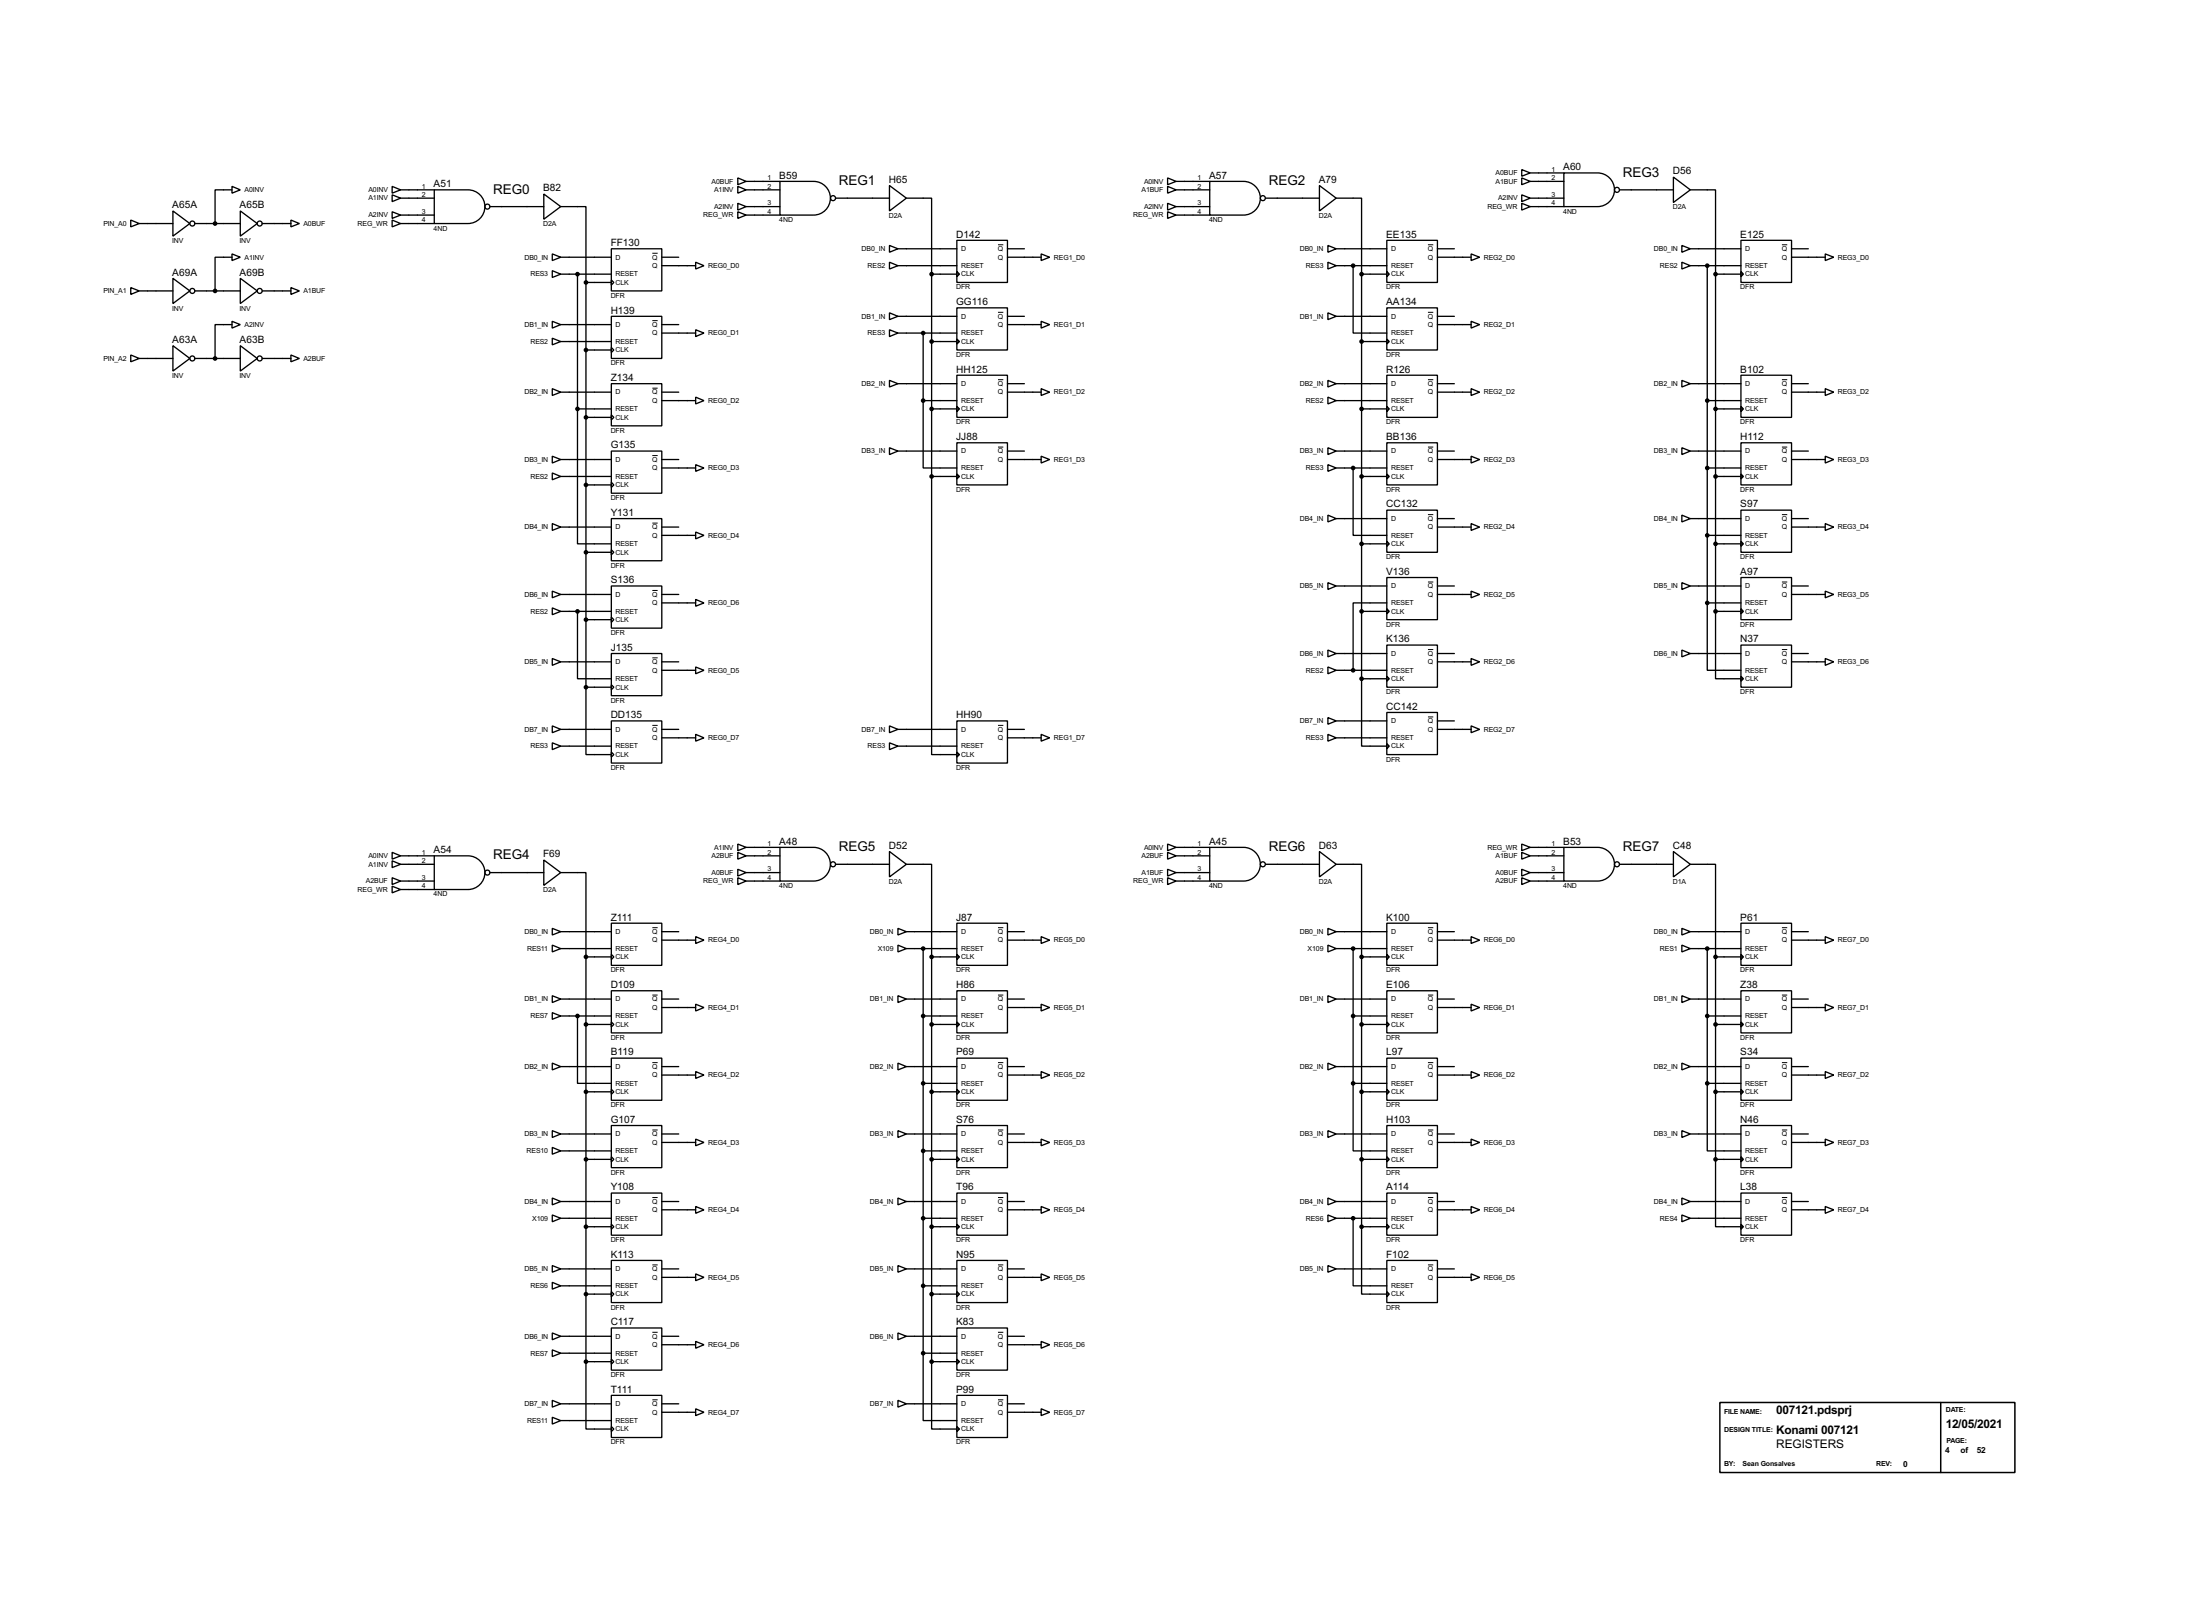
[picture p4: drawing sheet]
<svg xmlns="http://www.w3.org/2000/svg" width="663mm" height="485mm" viewBox="0 0 663 485" stroke-linecap="round" stroke-linejoin="round" font-family="sans-serif">
<g fill="none" stroke="#000" stroke-width=".4">
<path d="M69.9 56.2l2.5 1-2.5 1zM69.9 57.2h-5.1v10.2M118.2 56.2l2.5 1-2.5 1zM118.2 58.7l2.5 1-2.5 1.1zM120.7 57.2h10.2M120.7 59.7h10.2M130.9 57.2h10.1a5.1 5.1 0 0 1 5.1 5.1 5.1 5.1 0 0 1-5.1 5.1h-10.1zM163.9 58.5l5.1 3.8-5.1 3.8zM222.3 53.6l2.5 1.1-2.5 1zM222.3 56.2l2.5 1-2.5 1zM224.8 57.2h10.2M224.8 54.7h10.2"/>
<path d="M235 54.7h10.2a5.1 5.1 0 0 1 5 5 5.1 5.1 0 0 1-5 5.1h-10.2zM251.8 59.7h16.2M268 55.9l5.1 3.8-5.1 3.9zM273.1 59.7h7.6v22.9M351.8 53.6l2.6 1.1-2.6 1zM351.8 56.2l2.6 1-2.6 1zM354.4 57.2h10.1M354.4 54.7h10.1M364.5 54.7h10.2a5.1 5.1 0 0 1 5.1 5 5.1 5.1 0 0 1-5.1 5.1h-10.2zM381.3 59.7h16.3M397.6 55.9l5 3.8-5 3.9zM402.6 59.7h7.7v22.9"/>
<path d="M458.5 51.1l2.6 1-2.6 1zM458.5 53.6l2.6 1.1-2.6 1zM458.5 58.7l2.6 1-2.6 1.1zM461.1 59.7h10.1M461.1 54.7h10.1M461.1 52.1h10.1M471.2 52.1h10.2a5.1 5.1 0 0 1 5.1 5.1 5.1 5.1 0 0 1-5.1 5.1h-10.2zM488 57.2h16.2M504.2 53.4l5.1 3.8-5.1 3.8zM509.3 57.2h7.6v25.4M39.4 66.3l2.6 1.1-2.6 1zM42 67.4h10.1"/>
<path d="M52.1 63.6l5.1 3.8-5.1 3.8zM58.7 67.4h13.7M69.9 76.5l2.5 1-2.5 1zM69.9 77.5h-5.1v10.2M72.4 63.6l5.1 3.8-5.1 3.8zM79 67.4h8.7M87.7 66.3l2.5 1.1-2.5 1zM118.2 63.8l2.5 1-2.5 1zM118.2 66.3l2.5 1.1-2.5 1zM120.7 64.8h10.2M120.7 67.4h10.2M147.6 62.3h16.3"/>
<path d="M166.4 76.5l2.6 1-2.6 1zM169 62.3h7.6v22.8M169 77.5h15.2M184.2 75h15.2v12.7h-15.2zM199.4 77.5h5.1M209.6 79l2.5 1.1-2.5 1zM222.3 61.3l2.5 1-2.5 1zM222.3 63.8l2.5 1-2.5 1zM224.8 62.3h10.2M224.8 64.8h10.2M268 74l2.6 1-2.6 1zM268 79l2.6 1.1-2.6 1z"/>
<path d="M270.6 75h17.7M288.3 72.4h15.3v12.7h-15.3zM303.6 75h5.1M303.6 77.5h10.1M313.7 76.5l2.6 1-2.6 1zM351.8 61.3l2.6 1-2.6 1zM351.8 63.8l2.6 1-2.6 1zM354.4 62.3h10.1M354.4 64.8h10.1M400.1 74l2.5 1-2.5 1zM400.1 79l2.5 1.1-2.5 1zM402.6 75h15.3"/>
<path d="M417.9 72.4h15.2v12.7h-15.2zM433.1 75h5.1M433.1 77.5h10.2M443.3 76.5l2.5 1-2.5 1zM458.5 61.3l2.6 1-2.6 1zM461.1 62.3h10.1M506.8 74l2.5 1-2.5 1zM506.8 79l2.5 1.1-2.5 1zM509.3 75h15.3M524.6 72.4h15.2v12.7h-15.2zM539.8 75h5.1M539.8 77.5h10.2"/>
<path d="M550 76.5l2.5 1-2.5 1zM39.4 86.7l2.6 1-2.6 1zM42 87.7h10.1M52.1 83.9l5.1 3.8-5.1 3.8zM58.7 87.7h13.7M69.9 96.8l2.5 1-2.5 1.1zM69.9 97.8h-5.1v10.2M72.4 83.9l5.1 3.8-5.1 3.8zM79 87.7h8.7M87.7 86.7l2.5 1-2.5 1zM166.4 96.8l2.6 1-2.6 1.1zM166.4 81.6l2.6 1-2.6 1z"/>
<path d="M169 97.8h15.2M169 82.6h15.2M174 82.6v40.6M176.6 85.1h7.6M176.6 85.1v122M184.2 95.3h15.2v12.7h-15.2zM184.2 84.4l.8 .7-.8 .8zM199.4 97.8h5.1M199.4 80.1h10.2M209.6 99.4l2.5 1-2.5 1zM268 94.3l2.6 1-2.6 1zM268 99.4l2.6 1-2.6 1z"/>
<path d="M270.6 95.3h17.7M270.6 80.1h17.7M280.7 82.6h7.6M280.7 82.6v61M288.3 81.8l.8 .8-.8 .8zM288.3 92.8h15.3v12.7h-15.3zM303.6 97.8h10.1M303.6 95.3h5.1M313.7 96.8l2.6 1-2.6 1.1zM400.1 94.3l2.5 1-2.5 1zM402.6 95.3h15.3M402.6 80.1h15.3"/>
<path d="M407.7 80.1v20.3h10.2M410.3 82.6h7.6M410.3 82.6v121.9M417.9 92.8h15.2v12.7h-15.2zM417.9 81.8l.7 .8-.7 .8zM433.1 97.8h10.2M433.1 95.3h5.1M443.3 96.8l2.5 1-2.5 1.1zM509.3 80.1h15.3M514.4 80.1v101.6M516.9 82.6h7.7M516.9 82.6v101.6"/>
<path d="M524.6 81.8l.7 .8-.7 .8zM39.4 107l2.6 1-2.6 1zM42 108h10.1M52.1 104.2l5.1 3.8-5.1 3.8zM58.7 108h13.7M72.4 104.2l5.1 3.8-5.1 3.8zM79 108h8.7M87.7 107l2.5 1-2.5 1zM166.4 117.1l2.6 1.1-2.6 1zM166.4 101.9l2.6 1-2.6 1zM169 102.9h15.2M169 118.2h15.2"/>
<path d="M176.6 105.5h7.6M184.2 104.7l.8 .8-.8 .7zM184.2 115.6h15.2v12.7h-15.2zM199.4 118.2h5.1M199.4 100.4h10.2M209.6 119.7l2.5 1-2.5 1zM268 114.6l2.6 1-2.6 1zM270.6 115.6h17.7M270.6 100.4h17.7M278.2 100.4v20.3M280.7 102.9h7.6M288.3 102.2l.8 .7-.8 .8z"/>
<path d="M288.3 113.1h15.3v12.7h-15.3zM303.6 115.6h5.1M303.6 118.2h10.1M313.7 117.1l2.6 1.1-2.6 1zM400.1 114.6l2.5 1-2.5 1zM400.1 119.7l2.5 1-2.5 1zM402.6 115.6h15.3M410.3 102.9h7.6M417.9 113.1h15.2v12.7h-15.2zM417.9 102.2l.7 .7-.7 .8zM433.1 115.6h5.1M433.1 118.2h10.2"/>
<path d="M443.3 117.1l2.5 1.1-2.5 1zM506.8 114.6l2.5 1-2.5 1zM509.3 115.6h15.3M524.6 113.1h15.2v12.7h-15.2zM539.8 115.6h5.1M539.8 118.2h10.2M550 117.1l2.5 1.1-2.5 1zM166.4 137.5l2.6 1-2.6 1zM169 138.5h15.2M174 123.2v40.7h10.2M174 123.2h10.2M176.6 125.8h7.6"/>
<path d="M184.2 135.9h15.2v12.7h-15.2zM184.2 125l.8 .8-.8 .7zM199.4 138.5h5.1M199.4 120.7h10.2M268 134.9l2.6 1-2.6 1.1zM270.6 135.9h17.7M278.2 120.7v20.3h10.1M278.2 120.7h10.1M280.7 123.2h7.6M288.3 122.5l.8 .7-.8 .8zM288.3 133.4h15.3v12.7h-15.3zM303.6 138.5h10.1"/>
<path d="M303.6 135.9h5.1M313.7 137.5l2.6 1-2.6 1zM400.1 134.9l2.5 1-2.5 1.1zM402.6 135.9h15.3M402.6 120.7h15.3M410.3 123.2h7.6M417.9 122.5l.7 .7-.7 .8zM417.9 133.4h15.2v12.7h-15.2zM433.1 138.5h10.2M433.1 135.9h5.1M443.3 137.5l2.5 1-2.5 1zM506.8 134.9l2.5 1-2.5 1.1z"/>
<path d="M509.3 135.9h15.3M514.4 120.7h10.2M516.9 123.2h7.7M524.6 122.5l.7 .7-.7 .8zM524.6 133.4h15.2v12.7h-15.2zM539.8 138.5h10.2M539.8 135.9h5.1M550 137.5l2.5 1-2.5 1zM166.4 157.8l2.6 1-2.6 1zM166.4 142.5l2.6 1.1-2.6 1zM169 158.8h15.2M169 143.6h15.2"/>
<path d="M176.6 146.1h7.6M184.2 145.3l.8 .8-.8 .8zM184.2 156.3h15.2v12.7h-15.2zM199.4 158.8h5.1M199.4 141h10.2M209.6 140l2.5 1-2.5 1zM280.7 143.6v83.8h7.6M280.7 143.6h7.6M288.3 142.8l.8 .8-.8 .7zM400.1 155.2l2.5 1.1-2.5 1zM400.1 140l2.5 1-2.5 1zM402.6 156.3h15.3"/>
<path d="M402.6 141h15.3M407.7 141v20.3h10.2M410.3 143.6h7.6M417.9 142.8l.7 .8-.7 .7zM417.9 153.7h15.2v12.7h-15.2zM433.1 156.3h5.1M433.1 158.8h10.2M443.3 157.8l2.5 1-2.5 1zM506.8 155.2l2.5 1.1-2.5 1zM509.3 156.3h15.3M514.4 141h10.2M516.9 143.6h7.7"/>
<path d="M524.6 142.8l.7 .8-.7 .7zM524.6 153.7h15.2v12.7h-15.2zM539.8 156.3h5.1M539.8 158.8h10.2M550 157.8l2.5 1-2.5 1zM166.4 178.1l2.6 1-2.6 1zM169 179.1h15.2M176.6 166.4h7.6M184.2 165.7l.8 .7-.8 .8zM184.2 176.6h15.2v12.7h-15.2zM199.4 179.1h5.1M199.4 161.3h10.2"/>
<path d="M209.6 160.3l2.5 1-2.5 1.1zM400.1 175.6l2.5 1-2.5 1zM402.6 176.6h15.3M410.3 163.9h7.6M417.9 174h15.2v12.7h-15.2zM417.9 163.1l.7 .8-.7 .7zM433.1 176.6h5.1M433.1 179.1h10.2M443.3 178.1l2.5 1-2.5 1zM506.8 175.6l2.5 1-2.5 1zM509.3 176.6h15.3M514.4 161.3h10.2"/>
<path d="M516.9 163.9h7.7M524.6 174h15.2v12.7h-15.2zM524.6 163.1l.7 .8-.7 .7zM539.8 176.6h5.1M539.8 179.1h10.2M550 178.1l2.5 1-2.5 1zM166.4 198.4l2.6 1-2.6 1.1zM166.4 183.2l2.6 1-2.6 1zM169 199.4h15.2M169 184.2h15.2M174 184.2v20.3h10.2M176.6 186.7h7.6"/>
<path d="M184.2 196.9h15.2v12.7h-15.2zM184.2 186l.8 .7-.8 .8zM199.4 199.4h5.1M199.4 181.7h10.2M209.6 180.6l2.5 1.1-2.5 1zM400.1 195.9l2.5 1-2.5 1zM402.6 196.9h15.3M410.3 184.2h7.6M417.9 194.4h15.2v12.7h-15.2zM417.9 183.4l.7 .8-.7 .8zM417.9 181.7h-10.2v20.3M433.1 199.4h10.2"/>
<path d="M433.1 196.9h5.1M443.3 198.4l2.5 1-2.5 1.1zM506.8 195.9l2.5 1-2.5 1zM509.3 196.9h15.3M514.4 181.7v20.3h10.2M514.4 181.7h10.2M516.9 184.2v20.3h7.7M516.9 184.2h7.7M524.6 183.4l.7 .8-.7 .8zM524.6 194.4h15.2v12.7h-15.2zM539.8 199.4h10.2M539.8 196.9h5.1"/>
<path d="M550 198.4l2.5 1-2.5 1.1zM166.4 218.7l2.6 1.1-2.6 1zM169 219.8h15.2M176.6 207.1v20.3h7.6M176.6 207.1h7.6M184.2 206.3l.8 .8-.8 .7zM184.2 217.2h15.2v12.7h-15.2zM199.4 219.8h5.1M199.4 202h10.2M209.6 201l2.5 1-2.5 1zM268 218.7l2.6 1.1-2.6 1zM270.6 219.8h17.7"/>
<path d="M288.3 217.2h15.3v12.7h-15.3zM303.6 219.8h5.1M400.1 216.2l2.5 1-2.5 1zM400.1 201l2.5 1-2.5 1zM402.6 202h15.3M402.6 217.2h15.3M410.3 204.5v20.3h7.6M410.3 204.5h7.6M417.9 203.8l.7 .7-.7 .8zM417.9 214.7h15.2v12.7h-15.2zM433.1 219.8h10.2M433.1 217.2h5.1"/>
<path d="M443.3 218.7l2.5 1.1-2.5 1zM524.6 203.8l.7 .7-.7 .8zM166.4 223.8l2.6 1-2.6 1.1zM169 224.8h15.2M184.2 226.6l.8 .8-.8 .7zM199.4 222.3h10.2M209.6 221.3l2.5 1-2.5 1zM268 223.8l2.6 1-2.6 1.1zM270.6 224.8h17.7M288.3 226.6l.8 .8-.8 .7zM303.6 222.3h10.1M313.7 221.3l2.6 1-2.6 1z"/>
<path d="M400.1 221.3l2.5 1-2.5 1zM402.6 222.3h15.3M417.9 224.1l.7 .7-.7 .8zM118.2 256.8l2.5 1.1-2.5 1zM118.2 259.4l2.5 1-2.5 1zM120.7 257.9h10.2M130.9 257.9h10.1a5.1 5.1 0 0 1 5.1 5 5.1 5.1 0 0 1-5.1 5.1h-10.1zM163.9 259.1l5.1 3.8-5.1 3.9zM222.3 254.3l2.5 1-2.5 1zM222.3 256.8l2.5 1.1-2.5 1zM224.8 255.3h10.2M224.8 257.9h10.2"/>
<path d="M235 255.3h10.2a5.1 5.1 0 0 1 5 5.1 5.1 5.1 0 0 1-5 5.1h-10.2zM268 256.6l5.1 3.8-5.1 3.8zM351.8 254.3l2.6 1-2.6 1zM351.8 256.8l2.6 1.1-2.6 1zM354.4 255.3h10.1M354.4 257.9h10.1M364.5 255.3h10.2a5.1 5.1 0 0 1 5.1 5.1 5.1 5.1 0 0 1-5.1 5.1h-10.2zM397.6 256.6l5 3.8-5 3.8zM458.5 254.3l2.6 1-2.6 1zM458.5 256.8l2.6 1.1-2.6 1zM461.1 255.3h10.1M461.1 257.9h10.1"/>
<path d="M471.2 255.3h10.2a5.1 5.1 0 0 1 5.1 5.1 5.1 5.1 0 0 1-5.1 5.1h-10.2zM504.2 256.6l5.1 3.8-5.1 3.8zM118.2 264.5l2.5 1-2.5 1zM118.2 267l2.5 1-2.5 1zM120.7 260.4h10.2M120.7 265.5h10.2M120.7 268h10.2M147.6 262.9h16.3M166.4 279.7l2.6 1-2.6 1zM169 262.9h7.6v25.4M184.2 278.2h15.2v12.7h-15.2zM222.3 261.9l2.5 1-2.5 1.1z"/>
<path d="M222.3 264.5l2.5 1-2.5 1zM224.8 262.9h10.2M224.8 265.5h10.2M251.8 260.4h16.2M270.6 279.7l2.5 1-2.5 1zM273.1 260.4h7.6v27.9M288.3 278.2h15.3v12.7h-15.3zM351.8 261.9l2.6 1-2.6 1.1zM351.8 264.5l2.6 1-2.6 1zM354.4 262.9h10.1M354.4 265.5h10.1M381.3 260.4h16.3"/>
<path d="M400.1 279.7l2.5 1-2.5 1zM402.6 260.4h7.7v27.9M417.9 278.2h15.2v12.7h-15.2zM458.5 261.9l2.6 1-2.6 1.1zM458.5 264.5l2.6 1-2.6 1zM461.1 262.9h10.1M461.1 265.5h10.1M488 260.4h16.2M506.8 279.7l2.5 1-2.5 1zM509.3 260.4h7.6v27.9M524.6 278.2h15.2v12.7h-15.2zM166.4 284.8l2.6 1-2.6 1z"/>
<path d="M169 280.7h15.2M169 285.8h15.2M176.6 288.3h7.6M176.6 288.3v122M184.2 298.5h15.2v12.7h-15.2zM184.2 287.6l.8 .7-.8 .8zM199.4 280.7h5.1M199.4 283.3h10.2M209.6 282.2l2.5 1.1-2.5 1zM270.6 284.8l2.5 1-2.5 1zM273.1 280.7h15.2M273.1 285.8h15.2"/>
<path d="M278.2 285.8v121.9M280.7 288.3h7.6M280.7 288.3v122M288.3 287.6l.8 .7-.8 .8zM288.3 298.5h15.3v12.7h-15.3zM303.6 280.7h5.1M303.6 283.3h10.1M313.7 282.2l2.6 1.1-2.6 1zM400.1 284.8l2.5 1-2.5 1zM402.6 280.7h15.3M402.6 285.8h15.3M407.7 285.8v40.6"/>
<path d="M410.3 288.3h7.6M410.3 288.3v81.3M417.9 298.5h15.2v12.7h-15.2zM417.9 287.6l.7 .7-.7 .8zM433.1 280.7h5.1M433.1 283.3h10.2M443.3 282.2l2.5 1.1-2.5 1zM506.8 284.8l2.5 1-2.5 1zM509.3 280.7h15.3M509.3 285.8h15.3M514.4 285.8v40.6M516.9 288.3h7.7"/>
<path d="M516.9 288.3v61M524.6 298.5h15.2v12.7h-15.2zM524.6 287.6l.7 .7-.7 .8zM539.8 280.7h5.1M539.8 283.3h10.2M550 282.2l2.5 1.1-2.5 1zM166.4 300l2.6 1-2.6 1.1zM166.4 305.1l2.6 1-2.6 1zM169 301h15.2M169 306.1h15.2M174 306.1v20.3h10.2M176.6 308.7h7.6"/>
<path d="M184.2 307.9l.8 .8-.8 .7zM184.2 318.8h15.2v12.7h-15.2zM199.4 301h5.1M199.4 303.6h10.2M209.6 302.6l2.5 1-2.5 1zM270.6 300l2.5 1-2.5 1.1zM273.1 301h15.2M278.2 306.1h10.1M280.7 308.7h7.6M288.3 307.9l.8 .8-.8 .7zM288.3 318.8h15.3v12.7h-15.3zM303.6 301h5.1"/>
<path d="M303.6 303.6h10.1M313.7 302.6l2.6 1-2.6 1zM400.1 300l2.5 1-2.5 1.1zM402.6 301h15.3M407.7 306.1h10.2M410.3 308.7h7.6M417.9 307.9l.7 .8-.7 .7zM417.9 318.8h15.2v12.7h-15.2zM433.1 301h5.1M433.1 303.6h10.2M443.3 302.6l2.5 1-2.5 1zM506.8 300l2.5 1-2.5 1.1z"/>
<path d="M509.3 301h15.3M514.4 306.1h10.2M516.9 308.7h7.7M524.6 307.9l.7 .8-.7 .7zM524.6 318.8h15.2v12.7h-15.2zM539.8 301h5.1M539.8 303.6h10.2M550 302.6l2.5 1-2.5 1zM166.4 320.3l2.6 1.1-2.6 1zM169 321.4h15.2M176.6 329h7.6M184.2 339.1h15.2v12.7h-15.2z"/>
<path d="M184.2 328.2l.8 .8-.8 .7zM199.4 321.4h5.1M199.4 323.9h10.2M209.6 322.9l2.5 1-2.5 1zM270.6 320.3l2.5 1.1-2.5 1zM273.1 321.4h15.2M278.2 326.4h10.1M280.7 329h7.6M288.3 328.2l.8 .8-.8 .7zM288.3 339.1h15.3v12.7h-15.3zM303.6 321.4h5.1M303.6 323.9h10.1"/>
<path d="M313.7 322.9l2.6 1-2.6 1zM400.1 320.3l2.5 1.1-2.5 1zM402.6 321.4h15.3M407.7 326.4v20.4h10.2M407.7 326.4h10.2M410.3 329h7.6M417.9 339.1h15.2v12.7h-15.2zM417.9 328.2l.7 .8-.7 .7zM433.1 321.4h5.1M433.1 323.9h10.2M443.3 322.9l2.5 1-2.5 1zM506.8 320.3l2.5 1.1-2.5 1z"/>
<path d="M509.3 321.4h15.3M514.4 326.4v20.4h10.2M514.4 326.4h10.2M516.9 329h7.7M524.6 339.1h15.2v12.7h-15.2zM524.6 328.2l.7 .8-.7 .7zM539.8 321.4h5.1M539.8 323.9h10.2M550 322.9l2.5 1-2.5 1zM166.4 340.7l2.6 1-2.6 1zM166.4 345.7l2.6 1.1-2.6 1zM169 341.7h15.2"/>
<path d="M169 346.8h15.2M176.6 349.3h7.6M184.2 348.5l.8 .8-.8 .8zM184.2 359.5h15.2v12.7h-15.2zM199.4 341.7h5.1M199.4 344.2h10.2M209.6 343.2l2.5 1-2.5 1zM270.6 340.7l2.5 1-2.5 1zM273.1 341.7h15.2M278.2 346.8h10.1M280.7 349.3h7.6M288.3 348.5l.8 .8-.8 .8z"/>
<path d="M288.3 359.5h15.3v12.7h-15.3zM303.6 341.7h5.1M303.6 344.2h10.1M313.7 343.2l2.6 1-2.6 1zM400.1 340.7l2.5 1-2.5 1zM402.6 341.7h15.3M410.3 349.3h7.6M417.9 359.5h15.2v12.7h-15.2zM417.9 348.5l.7 .8-.7 .8zM433.1 341.7h5.1M433.1 344.2h10.2M443.3 343.2l2.5 1-2.5 1z"/>
<path d="M506.8 340.7l2.5 1-2.5 1zM509.3 341.7h15.3M516.9 349.3v20.3h7.7M516.9 349.3h7.7M524.6 359.5h15.2v12.7h-15.2zM524.6 348.5l.7 .8-.7 .8zM539.8 341.7h5.1M539.8 344.2h10.2M550 343.2l2.5 1-2.5 1zM166.4 361l2.6 1-2.6 1zM166.4 366.1l2.6 1-2.6 1zM169 362h15.2"/>
<path d="M169 367.1h15.2M176.6 369.6h7.6M184.2 379.8h15.2v12.7h-15.2zM184.2 368.9l.8 .7-.8 .8zM199.4 362h5.1M199.4 364.5h10.2M209.6 363.5l2.5 1-2.5 1.1zM270.6 361l2.5 1-2.5 1zM273.1 362h15.2M278.2 367.1h10.1M280.7 369.6h7.6M288.3 379.8h15.3v12.7h-15.3z"/>
<path d="M288.3 368.9l.8 .7-.8 .8zM303.6 362h5.1M303.6 364.5h10.1M313.7 363.5l2.6 1-2.6 1.1zM400.1 361l2.5 1-2.5 1zM400.1 366.1l2.5 1-2.5 1zM402.6 362h15.3M402.6 367.1h15.3M407.7 367.1v20.3h10.2M410.3 369.6v20.3h7.6M410.3 369.6h7.6M417.9 368.9l.7 .7-.7 .8z"/>
<path d="M417.9 379.8h15.2v12.7h-15.2zM433.1 362h5.1M433.1 364.5h10.2M443.3 363.5l2.5 1-2.5 1.1zM506.8 361l2.5 1-2.5 1zM506.8 366.1l2.5 1-2.5 1zM509.3 362h15.3M509.3 367.1h15.3M524.6 368.9l.7 .7-.7 .8zM539.8 362h5.1M539.8 364.5h10.2M550 363.5l2.5 1-2.5 1.1z"/>
<path d="M166.4 381.3l2.6 1-2.6 1zM166.4 386.4l2.6 1-2.6 1zM169 382.3h15.2M169 387.4h15.2M176.6 389.9h7.6M184.2 389.2l.8 .7-.8 .8zM199.4 382.3h5.1M199.4 384.9h10.2M209.6 383.8l2.5 1.1-2.5 1zM270.6 381.3l2.5 1-2.5 1zM273.1 382.3h15.2M278.2 387.4h10.1"/>
<path d="M280.7 389.9h7.6M288.3 389.2l.8 .7-.8 .8zM303.6 382.3h5.1M303.6 384.9h10.1M313.7 383.8l2.6 1.1-2.6 1zM400.1 381.3l2.5 1-2.5 1zM402.6 382.3h15.3M417.9 389.2l.7 .7-.7 .8zM433.1 382.3h5.1M433.1 384.9h10.2M443.3 383.8l2.5 1.1-2.5 1zM166.4 401.6l2.6 1-2.6 1.1z"/>
<path d="M166.4 406.7l2.6 1-2.6 1zM169 402.6h15.2M169 407.7h15.2M176.6 410.3v20.3h7.6M176.6 410.3h7.6M184.2 400.1h15.2v12.7h-15.2zM184.2 409.5l.8 .8-.8 .7zM199.4 402.6h5.1M199.4 405.2h10.2M209.6 404.2l2.5 1-2.5 1zM270.6 401.6l2.5 1-2.5 1.1zM273.1 402.6h15.2"/>
<path d="M278.2 407.7v20.3h10.1M278.2 407.7h10.1M280.7 410.3v20.3h7.6M280.7 410.3h7.6M288.3 400.1h15.3v12.7h-15.3zM288.3 409.5l.8 .8-.8 .7zM303.6 402.6h5.1M303.6 405.2h10.1M313.7 404.2l2.6 1-2.6 1zM166.4 421.9l2.6 1.1-2.6 1zM166.4 427l2.6 1-2.6 1.1zM169 423h15.2"/>
<path d="M169 428h15.2M184.2 420.4h15.2v12.7h-15.2zM184.2 429.8l.8 .8-.8 .7zM199.4 423h5.1M199.4 425.5h10.2M209.6 424.5l2.5 1-2.5 1zM270.6 421.9l2.5 1.1-2.5 1zM273.1 423h15.2M288.3 420.4h15.3v12.7h-15.3zM288.3 429.8l.8 .8-.8 .7zM303.6 423h5.1M303.6 425.5h10.1"/>
<path d="M313.7 424.5l2.6 1-2.6 1z"/>
<circle cx="251" cy="59.7" r=".75"/>
<circle cx="380.5" cy="59.7" r=".75"/>
<circle cx="487.2" cy="57.2" r=".75"/>
<circle cx="57.9" cy="67.4" r=".75"/>
<circle cx="78.2" cy="67.4" r=".75"/>
<circle cx="146.8" cy="62.3" r=".75"/>
<circle cx="57.9" cy="87.7" r=".75"/>
<circle cx="78.2" cy="87.7" r=".75"/>
<circle cx="57.9" cy="108" r=".75"/>
<circle cx="78.2" cy="108" r=".75"/>
<circle cx="146.8" cy="262.9" r=".75"/>
<circle cx="251" cy="260.4" r=".75"/>
<circle cx="380.5" cy="260.4" r=".75"/>
<circle cx="487.2" cy="260.4" r=".75"/>
</g>
<g fill="none" stroke="#000" stroke-width=".3">
<path d="M196.6 76.3h1.6M300.7 73.8h1.6M430.3 73.8h1.6M536.9 73.8h1.6M196.6 96.6h1.6M300.7 94.1h1.6M430.3 94.1h1.6M196.6 117h1.6M300.7 114.4h1.6M430.3 114.4h1.6M536.9 114.4h1.6M196.6 137.3h1.6"/>
<path d="M300.7 134.7h1.6M430.3 134.7h1.6M536.9 134.7h1.6M196.6 157.6h1.6M430.3 155.1h1.6M536.9 155.1h1.6M196.6 177.9h1.6M430.3 175.4h1.6M536.9 175.4h1.6M196.6 198.2h1.6M430.3 195.7h1.6M536.9 195.7h1.6"/>
<path d="M196.6 218.6h1.6M300.7 218.6h1.6M430.3 216h1.6M196.6 279.5h1.6M300.7 279.5h1.6M430.3 279.5h1.6M536.9 279.5h1.6M196.6 299.8h1.6M300.7 299.8h1.6M430.3 299.8h1.6M536.9 299.8h1.6M196.6 320.2h1.6"/>
<path d="M300.7 320.2h1.6M430.3 320.2h1.6M536.9 320.2h1.6M196.6 340.5h1.6M300.7 340.5h1.6M430.3 340.5h1.6M536.9 340.5h1.6M196.6 360.8h1.6M300.7 360.8h1.6M430.3 360.8h1.6M536.9 360.8h1.6M196.6 381.1h1.6"/>
<path d="M300.7 381.1h1.6M430.3 381.1h1.6M196.6 401.4h1.6M300.7 401.4h1.6M196.6 421.8h1.6M300.7 421.8h1.6"/>
</g>
<g fill="#000" stroke="#000" stroke-width=".4">
<circle cx="64.8" cy="67.4" r=".5"/>
<circle cx="64.8" cy="87.7" r=".5"/>
<circle cx="174" cy="82.6" r=".5"/>
<circle cx="176.5" cy="85.1" r=".5"/>
<circle cx="280.7" cy="82.6" r=".5"/>
<circle cx="407.7" cy="80.1" r=".5"/>
<circle cx="410.2" cy="82.6" r=".5"/>
<circle cx="514.4" cy="80.1" r=".5"/>
<circle cx="516.9" cy="82.6" r=".5"/>
<circle cx="64.8" cy="108" r=".5"/>
<circle cx="176.5" cy="105.5" r=".5"/>
<circle cx="278.1" cy="100.4" r=".5"/>
<circle cx="280.7" cy="102.9" r=".5"/>
<circle cx="410.2" cy="102.9" r=".5"/>
<circle cx="174" cy="123.2" r=".5"/>
<circle cx="176.5" cy="125.8" r=".5"/>
<circle cx="278.1" cy="120.7" r=".5"/>
<circle cx="280.7" cy="123.2" r=".5"/>
<circle cx="410.2" cy="123.2" r=".5"/>
<circle cx="514.4" cy="120.7" r=".5"/>
<circle cx="516.9" cy="123.2" r=".5"/>
<circle cx="176.5" cy="146.1" r=".5"/>
<circle cx="280.7" cy="143.6" r=".5"/>
<circle cx="407.7" cy="141" r=".5"/>
<circle cx="410.2" cy="143.6" r=".5"/>
<circle cx="514.4" cy="141" r=".5"/>
<circle cx="516.9" cy="143.6" r=".5"/>
<circle cx="176.5" cy="166.4" r=".5"/>
<circle cx="410.2" cy="163.9" r=".5"/>
<circle cx="514.4" cy="161.3" r=".5"/>
<circle cx="516.9" cy="163.9" r=".5"/>
<circle cx="174" cy="184.2" r=".5"/>
<circle cx="176.5" cy="186.7" r=".5"/>
<circle cx="410.2" cy="184.2" r=".5"/>
<circle cx="514.4" cy="181.7" r=".5"/>
<circle cx="516.9" cy="184.2" r=".5"/>
<circle cx="176.5" cy="207.1" r=".5"/>
<circle cx="407.7" cy="202" r=".5"/>
<circle cx="410.2" cy="204.5" r=".5"/>
<circle cx="176.5" cy="288.3" r=".5"/>
<circle cx="278.1" cy="285.8" r=".5"/>
<circle cx="280.7" cy="288.3" r=".5"/>
<circle cx="407.7" cy="285.8" r=".5"/>
<circle cx="410.2" cy="288.3" r=".5"/>
<circle cx="514.4" cy="285.8" r=".5"/>
<circle cx="516.9" cy="288.3" r=".5"/>
<circle cx="174" cy="306.1" r=".5"/>
<circle cx="176.5" cy="308.7" r=".5"/>
<circle cx="278.1" cy="306.1" r=".5"/>
<circle cx="280.7" cy="308.7" r=".5"/>
<circle cx="407.7" cy="306.1" r=".5"/>
<circle cx="410.2" cy="308.7" r=".5"/>
<circle cx="514.4" cy="306.1" r=".5"/>
<circle cx="516.9" cy="308.7" r=".5"/>
<circle cx="176.5" cy="329" r=".5"/>
<circle cx="278.1" cy="326.4" r=".5"/>
<circle cx="280.7" cy="329" r=".5"/>
<circle cx="407.7" cy="326.4" r=".5"/>
<circle cx="410.2" cy="329" r=".5"/>
<circle cx="514.4" cy="326.4" r=".5"/>
<circle cx="516.9" cy="329" r=".5"/>
<circle cx="176.5" cy="349.3" r=".5"/>
<circle cx="278.1" cy="346.8" r=".5"/>
<circle cx="280.7" cy="349.3" r=".5"/>
<circle cx="410.2" cy="349.3" r=".5"/>
<circle cx="516.9" cy="349.3" r=".5"/>
<circle cx="176.5" cy="369.6" r=".5"/>
<circle cx="278.1" cy="367.1" r=".5"/>
<circle cx="280.7" cy="369.6" r=".5"/>
<circle cx="407.7" cy="367.1" r=".5"/>
<circle cx="410.2" cy="369.6" r=".5"/>
<circle cx="176.5" cy="389.9" r=".5"/>
<circle cx="278.1" cy="387.4" r=".5"/>
<circle cx="280.7" cy="389.9" r=".5"/>
<circle cx="176.5" cy="410.3" r=".5"/>
<circle cx="278.1" cy="407.7" r=".5"/>
<circle cx="280.7" cy="410.3" r=".5"/>
</g>
<path d="M518.2 422.6h88.9v21.1h-88.9zM584.8 422.6v21.1" fill="none" stroke="#000" stroke-width=".45"/>
<g font-size="4.6">
<text x="489" y="53.2">REG3</text>
<text x="148.6" y="58.3">REG0</text>
<text x="252.8" y="55.7">REG1</text>
<text x="382.3" y="55.7">REG2</text>
<text x="252.8" y="256.4">REG5</text>
<text x="382.3" y="256.4">REG6</text>
<text x="489" y="256.4">REG7</text>
<text x="148.6" y="259">REG4</text>
</g>
<g font-size="4">
<text x="535.2" y="426.2">007121.pdsprj</text>
<text x="535.2" y="431.9">Konami 007121</text>
<text x="586.3" y="430.2">12/05/2021</text>
<text x="535.2" y="436.3">REGISTERS</text>
</g>
<g font-size="3.4">
<text x="234.8" y="53.8">B59</text>
<text x="364.3" y="53.8">A57</text>
<text x="471" y="51.3">A60</text>
<text x="504" y="52.6">D56</text>
<text x="130.7" y="56.4">A51</text>
<text x="163.7" y="57.7">B82</text>
<text x="267.8" y="55.1">H65</text>
<text x="397.4" y="55.1">A79</text>
<text x="51.9" y="62.8">A65A</text>
<text x="72.2" y="62.8">A65B</text>
<text x="288.1" y="71.6">D142</text>
<text x="417.7" y="71.6">EE135</text>
<text x="524.4" y="71.6">E125</text>
<text x="184" y="74.1">FF130</text>
<text x="51.9" y="83.1">A69A</text>
<text x="72.2" y="83.1">A69B</text>
<text x="184" y="94.5">H139</text>
<text x="288.1" y="92">GG116</text>
<text x="417.7" y="92">AA134</text>
<text x="51.9" y="103.4">A63A</text>
<text x="72.2" y="103.4">A63B</text>
<text x="288.1" y="112.2">HH125</text>
<text x="417.7" y="112.2">R126</text>
<text x="524.4" y="112.2">B102</text>
<text x="184" y="114.8">Z134</text>
<text x="184" y="135.1">G135</text>
<text x="288.1" y="132.6">JJ88</text>
<text x="417.7" y="132.6">BB136</text>
<text x="524.4" y="132.6">H112</text>
<text x="184" y="155.5">Y131</text>
<text x="417.7" y="152.9">CC132</text>
<text x="524.4" y="152.9">S97</text>
<text x="417.7" y="173.2">V136</text>
<text x="524.4" y="173.2">A97</text>
<text x="184" y="175.7">S136</text>
<text x="184" y="196.1">J135</text>
<text x="417.7" y="193.6">K136</text>
<text x="524.4" y="193.6">N37</text>
<text x="417.7" y="213.9">CC142</text>
<text x="184" y="216.4">DD135</text>
<text x="288.1" y="216.4">HH90</text>
<text x="130.7" y="257.1">A54</text>
<text x="234.8" y="254.5">A48</text>
<text x="267.8" y="255.8">D52</text>
<text x="364.3" y="254.5">A45</text>
<text x="397.4" y="255.8">D63</text>
<text x="471" y="254.5">B53</text>
<text x="504" y="255.8">C48</text>
<text x="163.7" y="258.3">F69</text>
<text x="184" y="277.4">Z111</text>
<text x="288.1" y="277.4">J87</text>
<text x="417.7" y="277.4">K100</text>
<text x="524.4" y="277.4">P61</text>
<text x="184" y="297.7">D109</text>
<text x="288.1" y="297.7">H86</text>
<text x="417.7" y="297.7">E106</text>
<text x="524.4" y="297.7">Z38</text>
<text x="184" y="318">B119</text>
<text x="288.1" y="318">P69</text>
<text x="417.7" y="318">L97</text>
<text x="524.4" y="318">S34</text>
<text x="184" y="338.3">G107</text>
<text x="288.1" y="338.3">S76</text>
<text x="417.7" y="338.3">H103</text>
<text x="524.4" y="338.3">N46</text>
<text x="184" y="358.7">Y108</text>
<text x="288.1" y="358.7">T96</text>
<text x="417.7" y="358.7">A114</text>
<text x="524.4" y="358.7">L38</text>
<text x="184" y="379">K113</text>
<text x="288.1" y="379">N95</text>
<text x="417.7" y="379">F102</text>
<text x="184" y="399.3">C117</text>
<text x="288.1" y="399.3">K83</text>
<text x="184" y="419.6">T111</text>
<text x="288.1" y="419.6">P99</text>
</g>
<g font-size="2.8">
<text x="586.1" y="437.9">4</text>
<text x="590.7" y="437.9">of</text>
<text x="595.6" y="437.9">52</text>
<text x="573.4" y="442">0</text>
</g>
<g font-size="2.4">
<text x="450.7" y="52.8">A0BUF</text>
<text x="467.5" y="51.7">1</text>
<text x="73.7" y="57.9">A0INV</text>
<text x="111" y="57.9">A0INV</text>
<text x="127.2" y="56.8">1</text>
<text x="127.2" y="59.3">2</text>
<text x="214.4" y="55.4">A0BUF</text>
<text x="215.2" y="57.9">A1INV</text>
<text x="231.3" y="54.3">1</text>
<text x="231.3" y="56.8">2</text>
<text x="344" y="57.9">A1BUF</text>
<text x="344.7" y="55.4">A0INV</text>
<text x="360.9" y="54.3">1</text>
<text x="360.9" y="56.8">2</text>
<text x="450.7" y="55.4">A1BUF</text>
<text x="467.5" y="54.3">2</text>
<text x="467.5" y="59.3">3</text>
<text x="111" y="60.4">A1INV</text>
<text x="111" y="65.5">A2INV</text>
<text x="127.2" y="64.4">3</text>
<text x="211.9" y="65.5">REG_WR</text>
<text x="215.2" y="62.9">A2INV</text>
<text x="231.3" y="61.9">3</text>
<text x="231.3" y="64.4">4</text>
<text x="267.8" y="65.6">D2A</text>
<text x="341.5" y="65.5">REG_WR</text>
<text x="344.7" y="62.9">A2INV</text>
<text x="360.9" y="61.9">3</text>
<text x="360.9" y="64.4">4</text>
<text x="397.4" y="65.6">D2A</text>
<text x="448.2" y="62.9">REG_WR</text>
<text x="451.4" y="60.4">A2INV</text>
<text x="467.5" y="61.9">4</text>
<text x="471" y="64.3">4ND</text>
<text x="504" y="63.1">D2A</text>
<text x="31.2" y="68.1">PIN_A0</text>
<text x="91.5" y="68.1">A0BUF</text>
<text x="107.8" y="68.1">REG_WR</text>
<text x="127.2" y="67">4</text>
<text x="130.7" y="69.5">4ND</text>
<text x="163.7" y="68.2">D2A</text>
<text x="234.8" y="66.9">4ND</text>
<text x="364.3" y="66.9">4ND</text>
<text x="51.9" y="73.3">INV</text>
<text x="72.2" y="73.3">INV</text>
<text x="259.6" y="75.6">DB0_IN</text>
<text x="289.6" y="75.6">D</text>
<text x="300.7" y="75.6">Q</text>
<text x="391.7" y="75.6">DB0_IN</text>
<text x="419.2" y="75.6">D</text>
<text x="430.3" y="75.6">Q</text>
<text x="498.4" y="75.6">DB0_IN</text>
<text x="525.8" y="75.6">D</text>
<text x="536.9" y="75.6">Q</text>
<text x="73.7" y="78.2">A1INV</text>
<text x="158" y="78.2">DB0_IN</text>
<text x="159.8" y="83.3">RES3</text>
<text x="185.5" y="83.3">RESET</text>
<text x="185.5" y="78.2">D</text>
<text x="196.6" y="78.2">Q</text>
<text x="196.6" y="80.8">Q</text>
<text x="213.4" y="80.8">REG0_D0</text>
<text x="261.4" y="80.8">RES2</text>
<text x="289.6" y="80.8">RESET</text>
<text x="289.6" y="83.3">CLK</text>
<text x="300.7" y="78.2">Q</text>
<text x="317.6" y="78.2">REG1_D0</text>
<text x="393.5" y="80.8">RES3</text>
<text x="419.2" y="80.8">RESET</text>
<text x="419.2" y="83.3">CLK</text>
<text x="430.3" y="78.2">Q</text>
<text x="447.1" y="78.2">REG2_D0</text>
<text x="500.2" y="80.8">RES2</text>
<text x="525.8" y="80.8">RESET</text>
<text x="525.8" y="83.3">CLK</text>
<text x="536.9" y="78.2">Q</text>
<text x="553.8" y="78.2">REG3_D0</text>
<text x="31.2" y="88.3">PIN_A1</text>
<text x="91.5" y="88.3">A1BUF</text>
<text x="184" y="89.7">DFR</text>
<text x="185.5" y="85.8">CLK</text>
<text x="288.1" y="87.2">DFR</text>
<text x="417.7" y="87.2">DFR</text>
<text x="524.4" y="87.2">DFR</text>
<text x="51.9" y="93.6">INV</text>
<text x="72.2" y="93.6">INV</text>
<text x="259.6" y="96">DB1_IN</text>
<text x="289.6" y="96">D</text>
<text x="300.7" y="96">Q</text>
<text x="391.7" y="96">DB1_IN</text>
<text x="419.2" y="96">D</text>
<text x="430.3" y="96">Q</text>
<text x="73.7" y="98.5">A2INV</text>
<text x="158" y="98.5">DB1_IN</text>
<text x="185.5" y="98.5">D</text>
<text x="196.6" y="98.5">Q</text>
<text x="196.6" y="101">Q</text>
<text x="213.4" y="101">REG0_D1</text>
<text x="261.4" y="101">RES3</text>
<text x="289.6" y="101">RESET</text>
<text x="300.7" y="98.5">Q</text>
<text x="317.6" y="98.5">REG1_D1</text>
<text x="419.2" y="101">RESET</text>
<text x="430.3" y="98.5">Q</text>
<text x="447.1" y="98.5">REG2_D1</text>
<text x="159.8" y="103.6">RES2</text>
<text x="185.5" y="103.6">RESET</text>
<text x="185.5" y="106.2">CLK</text>
<text x="288.1" y="107.6">DFR</text>
<text x="289.6" y="103.6">CLK</text>
<text x="417.7" y="107.6">DFR</text>
<text x="419.2" y="103.6">CLK</text>
<text x="31.2" y="108.7">PIN_A2</text>
<text x="51.9" y="113.9">INV</text>
<text x="72.2" y="113.9">INV</text>
<text x="91.5" y="108.7">A2BUF</text>
<text x="184" y="110.1">DFR</text>
<text x="158" y="118.9">DB2_IN</text>
<text x="185.5" y="118.9">D</text>
<text x="196.6" y="118.9">Q</text>
<text x="259.6" y="116.3">DB2_IN</text>
<text x="289.6" y="116.3">D</text>
<text x="300.7" y="116.3">Q</text>
<text x="300.7" y="118.9">Q</text>
<text x="317.6" y="118.9">REG1_D2</text>
<text x="391.7" y="116.3">DB2_IN</text>
<text x="419.2" y="116.3">D</text>
<text x="430.3" y="116.3">Q</text>
<text x="430.3" y="118.9">Q</text>
<text x="447.1" y="118.9">REG2_D2</text>
<text x="498.4" y="116.3">DB2_IN</text>
<text x="525.8" y="116.3">D</text>
<text x="536.9" y="116.3">Q</text>
<text x="536.9" y="118.9">Q</text>
<text x="553.8" y="118.9">REG3_D2</text>
<text x="185.5" y="123.9">RESET</text>
<text x="196.6" y="121.4">Q</text>
<text x="213.4" y="121.4">REG0_D2</text>
<text x="289.6" y="121.4">RESET</text>
<text x="289.6" y="123.9">CLK</text>
<text x="393.5" y="121.4">RES2</text>
<text x="419.2" y="121.4">RESET</text>
<text x="419.2" y="123.9">CLK</text>
<text x="525.8" y="121.4">RESET</text>
<text x="525.8" y="123.9">CLK</text>
<text x="184" y="130.4">DFR</text>
<text x="185.5" y="126.4">CLK</text>
<text x="288.1" y="127.8">DFR</text>
<text x="417.7" y="127.8">DFR</text>
<text x="524.4" y="127.8">DFR</text>
<text x="259.6" y="136.6">DB3_IN</text>
<text x="289.6" y="136.6">D</text>
<text x="300.7" y="136.6">Q</text>
<text x="391.7" y="136.6">DB3_IN</text>
<text x="419.2" y="136.6">D</text>
<text x="430.3" y="136.6">Q</text>
<text x="498.4" y="136.6">DB3_IN</text>
<text x="525.8" y="136.6">D</text>
<text x="536.9" y="136.6">Q</text>
<text x="158" y="139.2">DB3_IN</text>
<text x="185.5" y="139.2">D</text>
<text x="196.6" y="139.2">Q</text>
<text x="196.6" y="141.7">Q</text>
<text x="213.4" y="141.7">REG0_D3</text>
<text x="289.6" y="141.7">RESET</text>
<text x="300.7" y="139.2">Q</text>
<text x="317.6" y="139.2">REG1_D3</text>
<text x="393.5" y="141.7">RES3</text>
<text x="419.2" y="141.7">RESET</text>
<text x="430.3" y="139.2">Q</text>
<text x="447.1" y="139.2">REG2_D3</text>
<text x="525.8" y="141.7">RESET</text>
<text x="536.9" y="139.2">Q</text>
<text x="553.8" y="139.2">REG3_D3</text>
<text x="159.8" y="144.3">RES2</text>
<text x="185.5" y="144.3">RESET</text>
<text x="185.5" y="146.8">CLK</text>
<text x="288.1" y="148.2">DFR</text>
<text x="289.6" y="144.3">CLK</text>
<text x="417.7" y="148.2">DFR</text>
<text x="419.2" y="144.3">CLK</text>
<text x="524.4" y="148.2">DFR</text>
<text x="525.8" y="144.3">CLK</text>
<text x="184" y="150.7">DFR</text>
<text x="158" y="159.5">DB4_IN</text>
<text x="185.5" y="159.5">D</text>
<text x="196.6" y="159.5">Q</text>
<text x="391.7" y="157">DB4_IN</text>
<text x="419.2" y="157">D</text>
<text x="430.3" y="157">Q</text>
<text x="430.3" y="159.5">Q</text>
<text x="447.1" y="159.5">REG2_D4</text>
<text x="498.4" y="157">DB4_IN</text>
<text x="525.8" y="157">D</text>
<text x="536.9" y="157">Q</text>
<text x="536.9" y="159.5">Q</text>
<text x="553.8" y="159.5">REG3_D4</text>
<text x="185.5" y="164.6">RESET</text>
<text x="185.5" y="167.1">CLK</text>
<text x="196.6" y="162">Q</text>
<text x="213.4" y="162">REG0_D4</text>
<text x="419.2" y="162">RESET</text>
<text x="419.2" y="164.6">CLK</text>
<text x="525.8" y="162">RESET</text>
<text x="525.8" y="164.6">CLK</text>
<text x="184" y="171.1">DFR</text>
<text x="417.7" y="168.5">DFR</text>
<text x="524.4" y="168.5">DFR</text>
<text x="158" y="179.8">DB6_IN</text>
<text x="185.5" y="179.8">D</text>
<text x="196.6" y="179.8">Q</text>
<text x="391.7" y="177.3">DB5_IN</text>
<text x="419.2" y="177.3">D</text>
<text x="430.3" y="177.3">Q</text>
<text x="430.3" y="179.8">Q</text>
<text x="447.1" y="179.8">REG2_D5</text>
<text x="498.4" y="177.3">DB5_IN</text>
<text x="525.8" y="177.3">D</text>
<text x="536.9" y="177.3">Q</text>
<text x="536.9" y="179.8">Q</text>
<text x="553.8" y="179.8">REG3_D5</text>
<text x="159.8" y="184.9">RES2</text>
<text x="185.5" y="184.9">RESET</text>
<text x="196.6" y="182.4">Q</text>
<text x="213.4" y="182.4">REG0_D6</text>
<text x="419.2" y="182.4">RESET</text>
<text x="419.2" y="184.9">CLK</text>
<text x="525.8" y="182.4">RESET</text>
<text x="525.8" y="184.9">CLK</text>
<text x="184" y="191.4">DFR</text>
<text x="185.5" y="187.4">CLK</text>
<text x="417.7" y="188.8">DFR</text>
<text x="524.4" y="188.8">DFR</text>
<text x="391.7" y="197.6">DB6_IN</text>
<text x="419.2" y="197.6">D</text>
<text x="430.3" y="197.6">Q</text>
<text x="498.4" y="197.6">DB6_IN</text>
<text x="525.8" y="197.6">D</text>
<text x="536.9" y="197.6">Q</text>
<text x="158" y="200.1">DB5_IN</text>
<text x="185.5" y="200.1">D</text>
<text x="196.6" y="200.1">Q</text>
<text x="196.6" y="202.7">Q</text>
<text x="213.4" y="202.7">REG0_D5</text>
<text x="393.5" y="202.7">RES2</text>
<text x="419.2" y="202.7">RESET</text>
<text x="430.3" y="200.1">Q</text>
<text x="447.1" y="200.1">REG2_D6</text>
<text x="525.8" y="202.7">RESET</text>
<text x="536.9" y="200.1">Q</text>
<text x="553.8" y="200.1">REG3_D6</text>
<text x="185.5" y="205.2">RESET</text>
<text x="185.5" y="207.8">CLK</text>
<text x="417.7" y="209.2">DFR</text>
<text x="419.2" y="205.2">CLK</text>
<text x="524.4" y="209.2">DFR</text>
<text x="525.8" y="205.2">CLK</text>
<text x="184" y="211.7">DFR</text>
<text x="158" y="220.5">DB7_IN</text>
<text x="185.5" y="220.5">D</text>
<text x="196.6" y="220.5">Q</text>
<text x="259.6" y="220.5">DB7_IN</text>
<text x="289.6" y="220.5">D</text>
<text x="300.7" y="220.5">Q</text>
<text x="391.7" y="217.9">DB7_IN</text>
<text x="419.2" y="217.9">D</text>
<text x="430.3" y="217.9">Q</text>
<text x="430.3" y="220.5">Q</text>
<text x="447.1" y="220.5">REG2_D7</text>
<text x="159.8" y="225.5">RES3</text>
<text x="185.5" y="225.5">RESET</text>
<text x="196.6" y="223">Q</text>
<text x="213.4" y="223">REG0_D7</text>
<text x="261.4" y="225.5">RES3</text>
<text x="289.6" y="225.5">RESET</text>
<text x="300.7" y="223">Q</text>
<text x="317.6" y="223">REG1_D7</text>
<text x="393.5" y="223">RES3</text>
<text x="419.2" y="223">RESET</text>
<text x="419.2" y="225.5">CLK</text>
<text x="184" y="232">DFR</text>
<text x="185.5" y="228.1">CLK</text>
<text x="288.1" y="232">DFR</text>
<text x="289.6" y="228.1">CLK</text>
<text x="417.7" y="229.5">DFR</text>
<text x="127.2" y="257.5">1</text>
<text x="215.2" y="256">A1INV</text>
<text x="231.3" y="254.9">1</text>
<text x="231.3" y="257.5">2</text>
<text x="344.7" y="256">A0INV</text>
<text x="360.9" y="254.9">1</text>
<text x="360.9" y="257.5">2</text>
<text x="448.2" y="256">REG_WR</text>
<text x="467.5" y="254.9">1</text>
<text x="467.5" y="257.5">2</text>
<text x="111" y="258.6">A0INV</text>
<text x="111" y="261.1">A1INV</text>
<text x="127.2" y="260">2</text>
<text x="214.4" y="258.6">A2BUF</text>
<text x="214.4" y="263.6">A0BUF</text>
<text x="231.3" y="262.5">3</text>
<text x="344" y="258.6">A2BUF</text>
<text x="344" y="263.6">A1BUF</text>
<text x="360.9" y="262.5">3</text>
<text x="450.7" y="258.6">A1BUF</text>
<text x="450.7" y="263.6">A0BUF</text>
<text x="467.5" y="262.5">3</text>
<text x="107.8" y="268.7">REG_WR</text>
<text x="110.3" y="266.2">A2BUF</text>
<text x="127.2" y="265.1">3</text>
<text x="127.2" y="267.6">4</text>
<text x="163.7" y="268.9">D2A</text>
<text x="211.9" y="266.2">REG_WR</text>
<text x="231.3" y="265.1">4</text>
<text x="234.8" y="267.6">4ND</text>
<text x="267.8" y="266.3">D2A</text>
<text x="341.5" y="266.2">REG_WR</text>
<text x="360.9" y="265.1">4</text>
<text x="364.3" y="267.6">4ND</text>
<text x="397.4" y="266.3">D2A</text>
<text x="450.7" y="266.2">A2BUF</text>
<text x="467.5" y="265.1">4</text>
<text x="471" y="267.6">4ND</text>
<text x="504" y="266.3">D1A</text>
<text x="130.7" y="270.1">4ND</text>
<text x="158" y="281.4">DB0_IN</text>
<text x="185.5" y="281.4">D</text>
<text x="196.6" y="281.4">Q</text>
<text x="262.1" y="281.4">DB0_IN</text>
<text x="289.6" y="281.4">D</text>
<text x="300.7" y="281.4">Q</text>
<text x="391.7" y="281.4">DB0_IN</text>
<text x="419.2" y="281.4">D</text>
<text x="430.3" y="281.4">Q</text>
<text x="498.4" y="281.4">DB0_IN</text>
<text x="525.8" y="281.4">D</text>
<text x="536.9" y="281.4">Q</text>
<text x="158.8" y="286.5">RES11</text>
<text x="185.5" y="286.5">RESET</text>
<text x="196.6" y="284">Q</text>
<text x="213.4" y="284">REG4_D0</text>
<text x="264.5" y="286.5">X109</text>
<text x="289.6" y="286.5">RESET</text>
<text x="300.7" y="284">Q</text>
<text x="317.6" y="284">REG5_D0</text>
<text x="394" y="286.5">X109</text>
<text x="419.2" y="286.5">RESET</text>
<text x="430.3" y="284">Q</text>
<text x="447.1" y="284">REG6_D0</text>
<text x="500.2" y="286.5">RES1</text>
<text x="525.8" y="286.5">RESET</text>
<text x="536.9" y="284">Q</text>
<text x="553.8" y="284">REG7_D0</text>
<text x="184" y="293">DFR</text>
<text x="185.5" y="289">CLK</text>
<text x="288.1" y="293">DFR</text>
<text x="289.6" y="289">CLK</text>
<text x="417.7" y="293">DFR</text>
<text x="419.2" y="289">CLK</text>
<text x="524.4" y="293">DFR</text>
<text x="525.8" y="289">CLK</text>
<text x="158" y="301.7">DB1_IN</text>
<text x="185.5" y="301.7">D</text>
<text x="196.6" y="301.7">Q</text>
<text x="196.6" y="304.3">Q</text>
<text x="213.4" y="304.3">REG4_D1</text>
<text x="262.1" y="301.7">DB1_IN</text>
<text x="289.6" y="301.7">D</text>
<text x="300.7" y="301.7">Q</text>
<text x="300.7" y="304.3">Q</text>
<text x="317.6" y="304.3">REG5_D1</text>
<text x="391.7" y="301.7">DB1_IN</text>
<text x="419.2" y="301.7">D</text>
<text x="430.3" y="301.7">Q</text>
<text x="430.3" y="304.3">Q</text>
<text x="447.1" y="304.3">REG6_D1</text>
<text x="498.4" y="301.7">DB1_IN</text>
<text x="525.8" y="301.7">D</text>
<text x="536.9" y="301.7">Q</text>
<text x="536.9" y="304.3">Q</text>
<text x="553.8" y="304.3">REG7_D1</text>
<text x="159.8" y="306.8">RES7</text>
<text x="185.5" y="306.8">RESET</text>
<text x="185.5" y="309.4">CLK</text>
<text x="289.6" y="306.8">RESET</text>
<text x="289.6" y="309.4">CLK</text>
<text x="419.2" y="306.8">RESET</text>
<text x="419.2" y="309.4">CLK</text>
<text x="525.8" y="306.8">RESET</text>
<text x="525.8" y="309.4">CLK</text>
<text x="184" y="313.3">DFR</text>
<text x="288.1" y="313.3">DFR</text>
<text x="417.7" y="313.3">DFR</text>
<text x="524.4" y="313.3">DFR</text>
<text x="158" y="322.1">DB2_IN</text>
<text x="185.5" y="322.1">D</text>
<text x="196.6" y="322.1">Q</text>
<text x="262.1" y="322.1">DB2_IN</text>
<text x="289.6" y="322.1">D</text>
<text x="300.7" y="322.1">Q</text>
<text x="391.7" y="322.1">DB2_IN</text>
<text x="419.2" y="322.1">D</text>
<text x="430.3" y="322.1">Q</text>
<text x="498.4" y="322.1">DB2_IN</text>
<text x="525.8" y="322.1">D</text>
<text x="536.9" y="322.1">Q</text>
<text x="185.5" y="327.1">RESET</text>
<text x="185.5" y="329.7">CLK</text>
<text x="196.6" y="324.6">Q</text>
<text x="213.4" y="324.6">REG4_D2</text>
<text x="289.6" y="327.1">RESET</text>
<text x="289.6" y="329.7">CLK</text>
<text x="300.7" y="324.6">Q</text>
<text x="317.6" y="324.6">REG5_D2</text>
<text x="419.2" y="327.1">RESET</text>
<text x="419.2" y="329.7">CLK</text>
<text x="430.3" y="324.6">Q</text>
<text x="447.1" y="324.6">REG6_D2</text>
<text x="525.8" y="327.1">RESET</text>
<text x="525.8" y="329.7">CLK</text>
<text x="536.9" y="324.6">Q</text>
<text x="553.8" y="324.6">REG7_D2</text>
<text x="184" y="333.6">DFR</text>
<text x="288.1" y="333.6">DFR</text>
<text x="417.7" y="333.6">DFR</text>
<text x="524.4" y="333.6">DFR</text>
<text x="158" y="342.4">DB3_IN</text>
<text x="158.7" y="347.5">RES10</text>
<text x="185.5" y="347.5">RESET</text>
<text x="185.5" y="342.4">D</text>
<text x="196.6" y="342.4">Q</text>
<text x="196.6" y="344.9">Q</text>
<text x="213.4" y="344.9">REG4_D3</text>
<text x="262.1" y="342.4">DB3_IN</text>
<text x="289.6" y="347.5">RESET</text>
<text x="289.6" y="342.4">D</text>
<text x="300.7" y="342.4">Q</text>
<text x="300.7" y="344.9">Q</text>
<text x="317.6" y="344.9">REG5_D3</text>
<text x="391.7" y="342.4">DB3_IN</text>
<text x="419.2" y="347.5">RESET</text>
<text x="419.2" y="342.4">D</text>
<text x="430.3" y="342.4">Q</text>
<text x="430.3" y="344.9">Q</text>
<text x="447.1" y="344.9">REG6_D3</text>
<text x="498.4" y="342.4">DB3_IN</text>
<text x="525.8" y="347.5">RESET</text>
<text x="525.8" y="342.4">D</text>
<text x="536.9" y="342.4">Q</text>
<text x="536.9" y="344.9">Q</text>
<text x="553.8" y="344.9">REG7_D3</text>
<text x="184" y="353.9">DFR</text>
<text x="185.5" y="350">CLK</text>
<text x="288.1" y="353.9">DFR</text>
<text x="289.6" y="350">CLK</text>
<text x="417.7" y="353.9">DFR</text>
<text x="419.2" y="350">CLK</text>
<text x="524.4" y="353.9">DFR</text>
<text x="525.8" y="350">CLK</text>
<text x="158" y="362.7">DB4_IN</text>
<text x="185.5" y="362.7">D</text>
<text x="196.6" y="362.7">Q</text>
<text x="196.6" y="365.2">Q</text>
<text x="213.4" y="365.2">REG4_D4</text>
<text x="262.1" y="362.7">DB4_IN</text>
<text x="289.6" y="362.7">D</text>
<text x="300.7" y="362.7">Q</text>
<text x="300.7" y="365.2">Q</text>
<text x="317.6" y="365.2">REG5_D4</text>
<text x="391.7" y="362.7">DB4_IN</text>
<text x="419.2" y="362.7">D</text>
<text x="430.3" y="362.7">Q</text>
<text x="430.3" y="365.2">Q</text>
<text x="447.1" y="365.2">REG6_D4</text>
<text x="498.4" y="362.7">DB4_IN</text>
<text x="525.8" y="362.7">D</text>
<text x="536.9" y="362.7">Q</text>
<text x="536.9" y="365.2">Q</text>
<text x="553.8" y="365.2">REG7_D4</text>
<text x="160.4" y="367.8">X109</text>
<text x="185.5" y="367.8">RESET</text>
<text x="185.5" y="370.3">CLK</text>
<text x="289.6" y="367.8">RESET</text>
<text x="289.6" y="370.3">CLK</text>
<text x="393.5" y="367.8">RES6</text>
<text x="419.2" y="367.8">RESET</text>
<text x="419.2" y="370.3">CLK</text>
<text x="500.2" y="367.8">RES4</text>
<text x="525.8" y="367.8">RESET</text>
<text x="525.8" y="370.3">CLK</text>
<text x="184" y="374.3">DFR</text>
<text x="288.1" y="374.3">DFR</text>
<text x="417.7" y="374.3">DFR</text>
<text x="524.4" y="374.3">DFR</text>
<text x="158" y="383">DB5_IN</text>
<text x="185.5" y="383">D</text>
<text x="196.6" y="383">Q</text>
<text x="262.1" y="383">DB5_IN</text>
<text x="289.6" y="383">D</text>
<text x="300.7" y="383">Q</text>
<text x="391.7" y="383">DB5_IN</text>
<text x="419.2" y="383">D</text>
<text x="430.3" y="383">Q</text>
<text x="159.8" y="388.1">RES6</text>
<text x="185.5" y="388.1">RESET</text>
<text x="196.6" y="385.6">Q</text>
<text x="213.4" y="385.6">REG4_D5</text>
<text x="289.6" y="388.1">RESET</text>
<text x="300.7" y="385.6">Q</text>
<text x="317.6" y="385.6">REG5_D5</text>
<text x="419.2" y="388.1">RESET</text>
<text x="430.3" y="385.6">Q</text>
<text x="447.1" y="385.6">REG6_D5</text>
<text x="184" y="394.6">DFR</text>
<text x="185.5" y="390.6">CLK</text>
<text x="288.1" y="394.6">DFR</text>
<text x="289.6" y="390.6">CLK</text>
<text x="417.7" y="394.6">DFR</text>
<text x="419.2" y="390.6">CLK</text>
<text x="158" y="403.3">DB6_IN</text>
<text x="185.5" y="403.3">D</text>
<text x="196.6" y="403.3">Q</text>
<text x="196.6" y="405.9">Q</text>
<text x="213.4" y="405.9">REG4_D6</text>
<text x="262.1" y="403.3">DB6_IN</text>
<text x="289.6" y="403.3">D</text>
<text x="300.7" y="403.3">Q</text>
<text x="300.7" y="405.9">Q</text>
<text x="317.6" y="405.9">REG5_D6</text>
<text x="159.8" y="408.4">RES7</text>
<text x="185.5" y="408.4">RESET</text>
<text x="185.5" y="411">CLK</text>
<text x="289.6" y="408.4">RESET</text>
<text x="289.6" y="411">CLK</text>
<text x="184" y="414.9">DFR</text>
<text x="288.1" y="414.9">DFR</text>
<text x="158" y="423.7">DB7_IN</text>
<text x="185.5" y="423.7">D</text>
<text x="196.6" y="423.7">Q</text>
<text x="262.1" y="423.7">DB7_IN</text>
<text x="289.6" y="423.7">D</text>
<text x="300.7" y="423.7">Q</text>
<text x="519.5" y="426">FILE NAME:</text>
<text x="586.3" y="425.4">DATE:</text>
<text x="158.8" y="428.7">RES11</text>
<text x="185.5" y="428.7">RESET</text>
<text x="185.5" y="431.3">CLK</text>
<text x="196.6" y="426.2">Q</text>
<text x="213.4" y="426.2">REG4_D7</text>
<text x="289.6" y="428.7">RESET</text>
<text x="289.6" y="431.3">CLK</text>
<text x="300.7" y="426.2">Q</text>
<text x="317.6" y="426.2">REG5_D7</text>
<text x="519.5" y="431.4">DESIGN TITLE:</text>
<text x="184" y="435.2">DFR</text>
<text x="288.1" y="435.2">DFR</text>
<text x="586.5" y="434.9">PAGE:</text>
<text x="519.5" y="441.7">BY:</text>
<text x="525.1" y="441.7">Sean Gonsalves</text>
<text x="565.3" y="441.8">REV:</text>
</g>
</svg>
